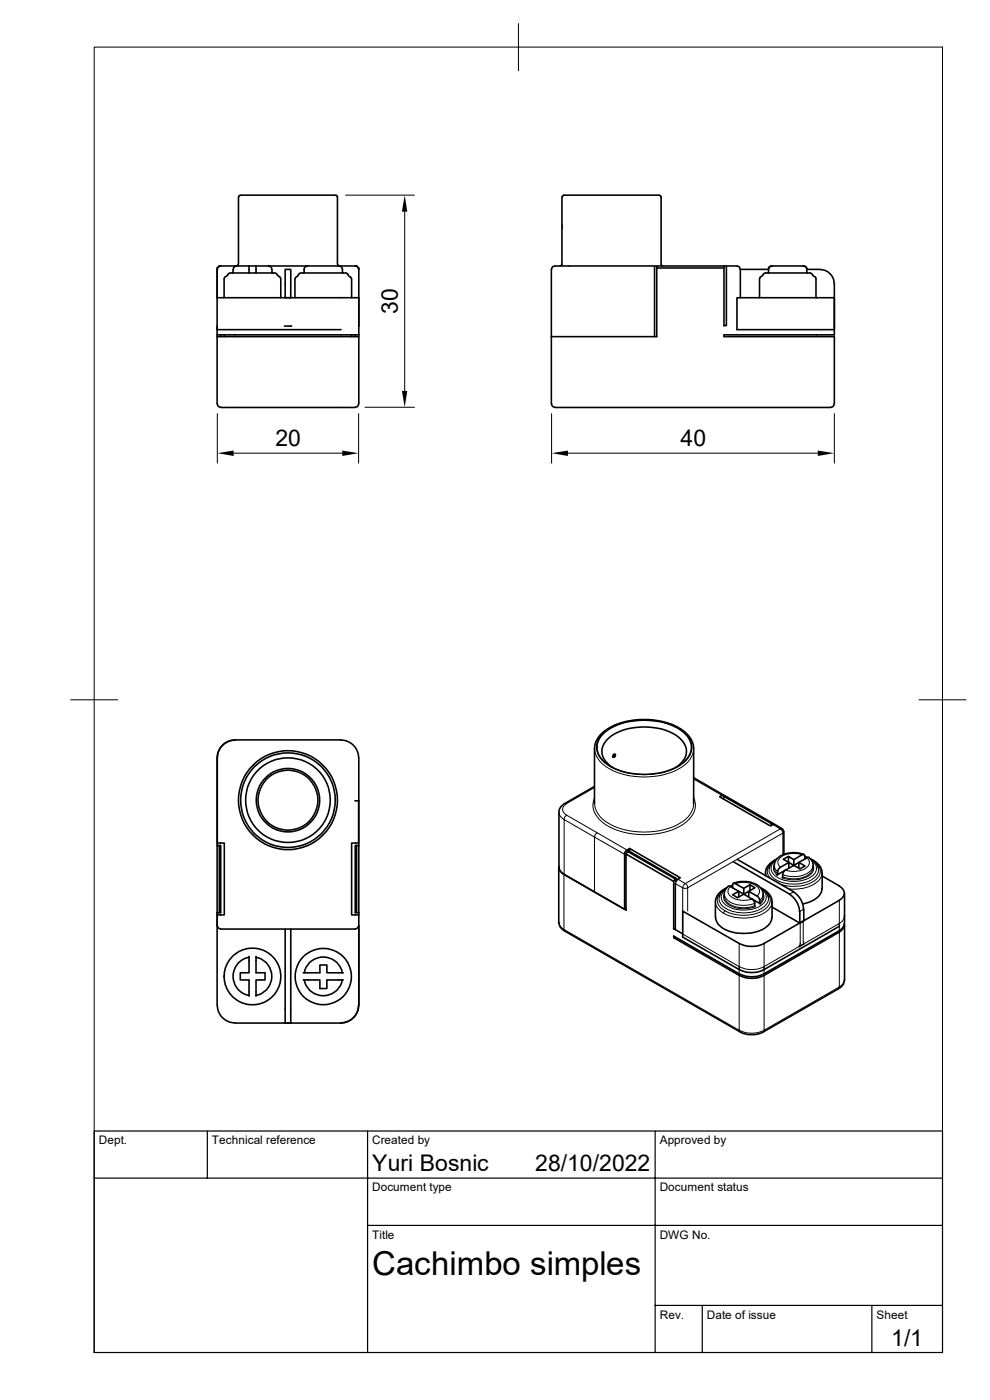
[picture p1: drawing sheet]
<svg xmlns="http://www.w3.org/2000/svg" width="210mm" height="297mm" viewBox="0 0 210 297" stroke-linecap="round" stroke-linejoin="round" font-family="sans-serif">
<g fill="none" stroke="#000" stroke-width=".34">
<path d="M46.3 56.7l-.2 .2v14.1M46.8 56.4l-.5 .2-.2 .5M47.5 59.1v4.1M48.3 58.3l-.6 .5-.1 .3M48.8 57.9h9.6M48.8 58l-.5 .3M49.4 57.1l-.1 .8M50.2 56.4h-3.7l-.1 .2M50.2 56.4h2.6M50.2 56.4l-.6 .4-.1 .3M50.5 56v.3l-.3 .1M50.6 41.8v14.2"/>
<path d="M50.6 41.8l.4-.4h17.2a8.3 8.3 0 0 1 3.3 .1l.1 14.5M52.8 56.4h1.5M52.8 56.4v1.5M54.3 56.4v1.5M54.3 56.4h2.6M56.9 56.4h8.4M56.9 56.4l.7 .4 .1 .3M57.7 57.1v.7l.1 .1M58.4 58l.4 .3M58.8 58.3l.6 .5 .1 .3M59.6 59.1v4.1M60.5 57.2h1.2v6h-1.2z"/>
<path d="M62.6 59.1v4.1M62.9 58.7l-.3 .4M63.3 58.3l-.4 .4M63.8 57.9h9.6M63.8 58h-.3l-.2 .3M65.3 56.4h6.6M65.3 56.4a.72 .72 0 0 0-.8 .7v.7l-.2 .1M71.6 56l.1 .3 .3 .1M71.9 56.4h3.7l.2 .2M71.9 56.4a.72 .72 0 0 1 .7 .7v.7l.2 .1M73.4 58h.3l.1 .3M73.9 58.3l.3 .4"/>
<path d="M74.2 58.7l.3 .4 .1 4.1M75.4 56.4l.6 .4 .1 .3M75.9 56.7l.2 .2v14.1M117 57.1v28.6M119.2 41.8v14.2l-.1 .3-.2 .1M119.3 41.8l.3-.4h20.3l.3 .4M138.9 56.4v15M139.3 56.4h-19.9a3.3 3.3 0 0 0-2.2 .2l-.2 .5M140.3 41.8v14.2v.3l.3 .1M153.6 56.4h2.7l.5 .2 .2 .5M153.6 56.4h-14.3v.5M153.6 56.4v.5"/>
<path d="M154.1 56.4v12.6h-.5M157.1 57.1v6.1M157.1 57.1h5.9M161.1 59.1v4.1M162.3 58l-1.1 .8v.3M162.3 57.9h9.6M163 57.1v.8h-.1M163.8 56.4a.8 .8 0 0 0-.8 .7M163.8 56.4l-.6 .2-.2 .5M163.8 56.4h6.6M170.4 56.4l.5 .1 .3 .6M170.4 56.4a.72 .72 0 0 1 .8 .8"/>
<path d="M171.2 57.1l2.8 .1a3.1 3.1 0 0 1 3 3v10.8h-23.4v.4h23.4v14.3l-.4 .6-.4 .1M171.2 57.1v.7l.1 .1M171.9 58l.8 .6M172.8 58.7l.2 .1 .1 .3v4.1M46.1 71.4h30M46.1 71h30M46.1 63.2h30M46.1 71v14.7M46.1 69.9h26.2M46.8 71v.4M47.6 71v.4M60.3 69.2h1.5"/>
<path d="M74.6 71v.4zM75.4 71v.4M76.1 69.1v.1M76.1 71v14.7M153.6 69.2v-12.3h-14.3v14.5h-22.3M177 63.2h-20.7v6.7h20.7M177 68.5v.7M46.1 85.7l.2 .5 .5 .2M46.8 86.4h28.6M76.1 85.7l-.2 .5-.5 .2M117 85.7l.2 .5 .5 .2M117.7 86.4h58.5"/>
<path d="M49.8 157h22.5M49.8 157a3.8 3.8 0 0 0-3.7 3.7v18.2h1.5v15.2h-1.5M72.3 157a3.8 3.8 0 0 1 3.8 3.7M127.8 155.8a12.8 12.8 0 0 1 9.8-3 11.2 11.2 0 0 1 8.3 3.5 3.8 3.8 0 0 1-.9 5.5 15 15 0 0 1-16.7 0 3.8 3.8 0 0 1-.5-6zM46.1 179.4v16.9M46.1 179.4h.4v14.2M46.1 160.7v18.7M46.5 179.4h.3v14.2h-.7M75.6 179.4h-.2v14.2h.2M76.1 169.9v9h-1.5v15.2h1.5M76.1 169.9h-.7M76.1 179.4h-.5v14.2h.5"/>
<path d="M76.1 160.7v33.4M126.1 170.5v-11.7a5.8 5.8 0 0 1 3.7-4.7l2.9-1 2.9-.4h3l2.7 .6a7.8 7.8 0 0 1 5.7 4.4l.2 .8v12M126.1 166.8l-6.3 3.7a2.05 2.05 0 0 0-1.2 1.8v11.7l.3 .8 .8 .7M129.9 162.8a3.9 3.9 0 0 1-2-4.5 7.6 7.6 0 0 1 6-3.8 13.3 13.3 0 0 1 10 1.8 3.6 3.6 0 0 1 .1 6.1l-.6 .4M130.2 160.1a.26 .26 0 0 1 .4 .1 .26 .26 0 0 1-.2 .3 .24 .24 0 0 1-.4 0 .24 .24 0 0 1 .1-.4zM147.2 165v.1M147.2 165h.1M147.2 165l6.3 3.7M153.5 169.5v-.6l.2-.1 10.4 6.1M153.5 168.9l10.1 5.8M153.6 168.9l-.3-.2-.6 .3 10.7 6.2 .6-.3M163.8 174.6l-.2 .1v.4"/>
<path d="M164.3 174.9l-.3 .1M164.3 174.9l1.6 .9M165.9 175.8l.3 .3v.3l.1 4.9M46.1 196.3v17M46.1 196.3l.2 .5 .5 .3M46.1 193.6v.5M46.1 194.1v2.2M46.8 197.1h28.6M60.5 197.1v19.9h1.2M61.7 197.1v19.9M76.1 196.3l-.2 .5-.5 .3M76.1 194.1v19.2v-16.9"/>
<path d="M118.5 184v11.7a2.21 2.21 0 0 0 1.3 1.8l37.2 21.4a5.6 5.6 0 0 0 5 0l15.9-9.1a2.2 2.2 0 0 0 1.3-1.9v-11.7M118.6 183.8l.2 .9 .9 .8M119.6 185.5l13.2 7.6v-11.9l10.1 5.8v10M119.7 185.5l12.8 7.4 .3-.2M132.8 181.2l.3-.6 10.1 5.8M133.1 180.6l.2-.1 10.1 5.9M133.6 180v.6M142.9 197h.1M143.3 187.5v9.7l-.4-.2M143.4 186.9v-.5h-.2l-.3 .6M143.8 186.5l.5-.3-10.7-6.2-.7 .4-.4 .7v11.8M143.8 186.6l-.4 .3-.1 .6"/>
<path d="M144.8 193.3h.1M153.6 190.2v-.5a1.66 1.66 0 0 1 1.2-1.7l1.9 1.1v1.2M154.2 188.3a3 3 0 0 0-1.6 2M155.4 188.3v-.6a.33 .33 0 0 1 .2-.3 .33 .33 0 0 1 .4 .1l1.8 1v1.2l-1.1-.6-1.3 .7 1.1 .7 1.3-.8M155.4 187.8l-.5 .2M155.5 182.8l12 6.9M155.6 187.4l1.5-.4h1.4l1.4 .4 1 .6a2.19 2.19 0 0 1 1 1.7v.5M156.4 182.3l12 6.9M157.8 189.7l2 1.2 .3 .6 .1 .8M158.8 190.3v-1.2l2.1 1.2 .3 .6 .1 .8-1.7-.9M159.1 187.7l-1.3 .8M159.1 187.7v1.2"/>
<path d="M159.1 187.7l1 .6-2.3 1.4M161.3 188.3a3.1 3.1 0 0 1 1.7 2M161.6 188.5l.8 .4 .8 .8 .5 1v3.9a3.6 3.6 0 0 1-3.1 3.1 8.7 8.7 0 0 1-8.1-1.5l-.7-1.2v-4a3.5 3.5 0 0 1 2.2-2.5M163.8 192.4l5.9 3.4M164.5 182.5l-1.1 .6-.6 .7-.4 .9v1.1M164.8 182.2a3.1 3.1 0 0 0-1.6 2M166.3 181.2h.1M167.3 181.7l-1.1 .6 2.2 1.3M167.3 184.2v-1.2l-2.1 1.3-.4 1.3 1.7-.9M167.5 189.7a4.5 4.5 0 0 1 2.1 3.7M168.4 189.2a4.5 4.5 0 0 1 2 3.7M168.4 182.4l-1.1-.7v1.2"/>
<path d="M170.5 181.3l-1.3-.4h-1.1l-1.5 .2-1.1 .6a2.21 2.21 0 0 0-1.2 1.9v.5M170.5 192.9v2.4l-.8 .5v-2.4M170.7 181.7l.6 .2M170.8 182.2l-.1-.5a.34 .34 0 0 0-.1-.4 .34 .34 0 0 0-.4 0l-1.8 1.1v1.2l1.1-.6 1.3 .7-1.1 .6-1.3-.7-2.1 1.2-.3 .6-.1 .8M171.9 182.2a2.8 2.8 0 0 1 1.7 2M172.3 182.5l1.1 .7a2.93 2.93 0 0 1 1 2v3.3M172.5 184.1v-.5a1.93 1.93 0 0 0-1.1-1.7l-1.9 1.1v1.2M174.4 188.5a3.5 3.5 0 0 1-2.7 2.9l-1.4 .4M174.4 185.8l3.6 2.2a1.62 1.62 0 0 1 1.1 1.5 1.62 1.62 0 0 1-1 1.5l-16 9.2a5.8 5.8 0 0 1-5.3 0l-12-6.9v5.5l12 6.9a5.7 5.7 0 0 0 5.3 0l16-9.2M179.1 196l-.1 .7-.6 .8-16.3 9.4a5.7 5.7 0 0 1-5.3 0l-13.9-8 .3-.1M179.1 195.9l-.3 .9-.4 .4-16.3 9.4a5.7 5.7 0 0 1-5.3 0l-13.9-8v.3M179.2 194.3v1.6"/>
<path d="M179.2 189.5v4.8M46.1 213.3a3.8 3.8 0 0 0 3.7 3.7M49.8 217h10.7M52.8 203.1a4.1 4.1 0 0 0-3.4 4 4.1 4.1 0 0 0 3.4 4.1M52.8 202.9v3.5h-1.8v1.5h1.8v3.4M54.3 203.1a4.1 4.1 0 0 1 3.4 4 4.1 4.1 0 0 1-3.4 4.1M54.3 202.9v3.5h1.9v1.5h-1.9v3.3M54.3 211.2v.1M60.4 217h1.4M61.7 217h10.7M64.3 207.9h3.6v1.8h1.4v-1.8h3.5M64.3 206.4h3.6v-1.7h1.4v1.7h3.5"/>
<path d="M64.6 206.4a4.1 4.1 0 0 1 4-3.4 4.1 4.1 0 0 1 4 3.4M64.6 207.9a4.1 4.1 0 0 0 4 3.3 4.1 4.1 0 0 0 4-3.3M76.1 213.3a3.8 3.8 0 0 1-3.8 3.7M169.5 200.7v.1M170.6 200.2l-1 .6"/>
<circle cx="61.1" cy="169.8" r="9"/>
<circle cx="61.1" cy="169.8" r="6.4"/>
<circle cx="61.1" cy="169.8" r="10"/>
<circle cx="61.1" cy="169.7" r="10.5"/>
<circle cx="61.1" cy="169.7" r="6.7"/>
<circle cx="53.5" cy="207.2" r="6"/>
<circle cx="68.6" cy="207.2" r="6"/>
</g>
<g fill="#000">
<circle cx="177" cy="63.3" r=".17"/>
<circle cx="147.2" cy="165.1" r=".17"/>
<circle cx="60.3" cy="217" r=".17"/>
<circle cx="60.4" cy="217" r=".17"/>
<circle cx="60.6" cy="217" r=".17"/>
<circle cx="61.6" cy="217" r=".17"/>
<circle cx="61.8" cy="217" r=".17"/>
<circle cx="170.6" cy="200.2" r=".17"/>
</g>
<g fill="none" stroke="#000" stroke-width=".21">
<path d="M20 10h179.9v276.9h-179.9zM110 5v10M73.3 41.4h14.6M85.9 44.9v38M46.1 87.8v10.5M49.6 96.1h23M76.1 87.8v10.5M77.4 86.4h10.5M117 87.8v10.5M120.5 96.1h53M177 87.8v10.5M15 148.5h10"/>
<path d="M126.2 158.8a5.6 5.6 0 0 0 3.8 4.7 16.5 16.5 0 0 0 14.8-.9 5 5 0 0 0 2.4-3.8M127.7 155.8a13 13 0 0 1 9.9-3 11.3 11.3 0 0 1 8.4 3.5 3.8 3.8 0 0 1-.9 5.5 14.3 14.3 0 0 1-11.4 2.3 9.3 9.3 0 0 1-6.7-3.9 3.7 3.7 0 0 1 .7-4.4zM194.9 148.5h10M118.6 172.3l.3 .9 .8 .7 .1-.5 .4-.4M119.8 170.5h.4M120.2 172.9l12.8 7.4M120.2 170.5a1.24 1.24 0 0 0-.9 1.2 1.24 1.24 0 0 0 .9 1.2M126.1 177.6l-6.4-3.7v11.6M126.1 167.1l-5.9 3.4M126.1 177.6v11.6M126.1 177.6l6.4 3.6M126.2 170.5a5.6 5.6 0 0 0 3.8 4.7 16.5 16.5 0 0 0 14.8-.9 5 5 0 0 0 2.4-3.8"/>
<path d="M126.2 169.2a4.2 4.2 0 0 0 1.5 5.2 16.1 16.1 0 0 0 14 2 8.3 8.3 0 0 0 5.6-4.2 3.7 3.7 0 0 0-.1-3M126.7 176.7l-.4 .4-.1 .5M147.2 165.3l6 3.4M164 174.9l1.5 1-20.1 11.6-1.6-1M165.9 175.8l-.4 .1 .4 .3 .1 .5 .2-.3M118.6 195.7l.3 .8 .8 .7 .1 .3M119.6 185.5v11.7l37.2 21.4v-11.7M142.9 197.1l13.9 8v1.5M142.9 197l1.9 1.1M143.3 197.2l1.5 .9M143.3 187.5l1.5 .8v9.8M144.8 198.1h.1"/>
<path d="M145.1 187.7l.3-.2 .2 .2a.46 .46 0 0 1 .3 .6 .46 .46 0 0 1-.7 .2l-.3-.2zM151.8 191.3l.3 1.2 .7 .7a8.7 8.7 0 0 0 10.3-.3l.4-.6 .3-1M152.6 190.3l-.1 .5 .3 .8 .3 .5 .7 .6 1.7 .7 2 .3 2.1-.2 2.1-.8 1.1-1.1 .2-.5v-.8M153.4 188.9a2.32 2.32 0 0 0-1.2 2.3 2.32 2.32 0 0 0 1.6 2M153.7 190.2a3.3 3.3 0 0 0 3.2 2.3h1.7l1.5-.3M153.8 193.2l-.3 .5M155.4 188.3h-.1M155.4 187.9a1.3 1.3 0 0 0-1 1.3 1.3 1.3 0 0 0 1 1.3 5.3 5.3 0 0 0 4.2 .2M156 187.5a4.9 4.9 0 0 1 4.8 .8 1.24 1.24 0 0 1-.2 1.8M160.1 191.6a6 6 0 0 1-5.8-.7l-.5-.6-.1-.6a1.98 1.98 0 0 0 1.6 2.6 6.9 6.9 0 0 0 4.9 .1M161.2 191.1l.5-.7 .2-.7a1.54 1.54 0 0 1-.6 2M161.5 188.6a1.94 1.94 0 0 1 1.1 1.9 1.94 1.94 0 0 1-1.3 1.7 7.2 7.2 0 0 1-7.5-.3 1.9 1.9 0 0 1 .1-3.2"/>
<path d="M161.9 190.2l-.2 .7-.5 .7M162.2 188.9l.7 .7 .3 .5 .2 1-.2 .7-.4 .6-1.3 1-1.7 .6-2.6 .2-1.7-.3-1.7-.7M162.4 185.2l.1 .6M163.2 184.2l.2 1.3 1.1 1.1 1.6 .7 2.1 .3 2.4-.3 1.5-.6 1.2-1.1 .3-.6v-.8M163.9 182.9a2.14 2.14 0 0 0-.5 3.4M164.3 183.6a1.54 1.54 0 0 0 .5 2M164.3 183.6l.1 .7 .6 .7M164.3 184.1l.1 .7 .6 .6M166.1 181.4v-4.7l-20.2 11.6v5M168.4 189.2l-.9 .5M169.8 195.9h.1M169.8 195.9l.6-.4v4.4l.2 .3"/>
<path d="M169.8 195.9v4.2M170.1 181.4a4.9 4.9 0 0 0-4.7 .7 1.24 1.24 0 0 0 .1 1.9M170.4 199.7h.1M170.4 195.5h.1M170.4 199.9h.1M170.5 192.9l-.8 .5M170.7 182.1l.1 .1M170.7 181.8a1.31 1.31 0 0 1 1 1.2 1.31 1.31 0 0 1-1 1.3 5.3 5.3 0 0 1-4.1 .3M171.9 182.2h.1M172.2 182.5l.1 .1a1.99 1.99 0 0 1 .9 1.9 1.99 1.99 0 0 1-1.5 1.7l-1.1 .5-1.6 .3-2.4-.2-1.5-.6a2.01 2.01 0 0 1-1.5-1.6 2.01 2.01 0 0 1 .9-2v-.1M172.5 183.6a1.98 1.98 0 0 1-1.7 2.6 6.9 6.9 0 0 1-4.9 0M172.5 184.1a3.3 3.3 0 0 1-3.3 2.3h-1.6l-1.6-.4"/>
<path d="M172.5 183.6a3.3 3.3 0 0 1-3.3 2.3h-1.6l-1.6-.4M172.9 182.9a2.26 2.26 0 0 1-.2 4 8.5 8.5 0 0 1-6.9 .8M174.4 185.2a3.4 3.4 0 0 1-2.8 2.9l-1.3 .4-3 .1M178.1 197.7v11.7l-16 9.2v-11.7M178.1 197.4v-1.5l-7.5 4.3M178.1 191v5.5M179.1 194.4l-.3 .8-.8 .7M156.8 200.2v5.5M156.8 205.1a5.7 5.7 0 0 0 5.3 0M157 218.9l-.2-.3a5.7 5.7 0 0 0 5.3 0l-.2 .3M162.1 200.2v5.5M169.5 200.8h.1"/>
<path d="M169.5 200.8l-7.4 4.3v1.5M169.6 200.8h.1M169.7 200.4h.1M169.8 200.1l-.2 .7M169.8 200.1v.1M170.6 200.2h.1M179.1 207.9l-.3 .8-.8 .7-.2 .3"/>
</g>
<path d="M20 239.9h179.9v47h-179.9zM44 239.9v10M78 239.9v47M139 239.9v47M20 249.9h179.9M78 260h121.9M139 276.9h60.9M149 276.9v10M185 276.9v10" fill="none" stroke="#000" stroke-width=".25"/>
<path d="M85.9 41.4l.5 3.5h-1.1zM46.1 96.1l3.5-.5v1.1zM72.6 95.6l3.5 .5-3.5 .6zM85.3 82.9h1.1l-.5 3.5zM117 96.1l3.5-.5v1.1zM173.5 95.6l3.5 .5-3.5 .6z" fill="#000"/>
<text font-size="7" x="79" y="270.5">Cachimbo simples</text>
<g font-size="4.9">
<text x="84.4" y="66.6" transform="rotate(-90 84.4 66.6)">30</text>
<text x="58.4" y="94.7">20</text>
<text x="144.4" y="94.7">40</text>
<text x="79" y="248.5">Yuri Bosnic</text>
<text x="113.5" y="248.5">28/10/2022</text>
<text x="189.1" y="285.6">1/1</text>
</g>
<g font-size="2.5">
<text x="21" y="242.7">Dept.</text>
<text x="45" y="242.7">Technical reference</text>
<text x="78.9" y="242.7">Created by</text>
<text x="140" y="242.7">Approved by</text>
<text x="79" y="252.8">Document type</text>
<text x="139.9" y="252.8">Document status</text>
<text x="79" y="262.8">Title</text>
<text x="139.9" y="262.8">DWG No.</text>
<text x="140" y="279.7">Rev.</text>
<text x="149.9" y="279.7">Date of issue</text>
<text x="186" y="279.7">Sheet</text>
</g>
</svg>
